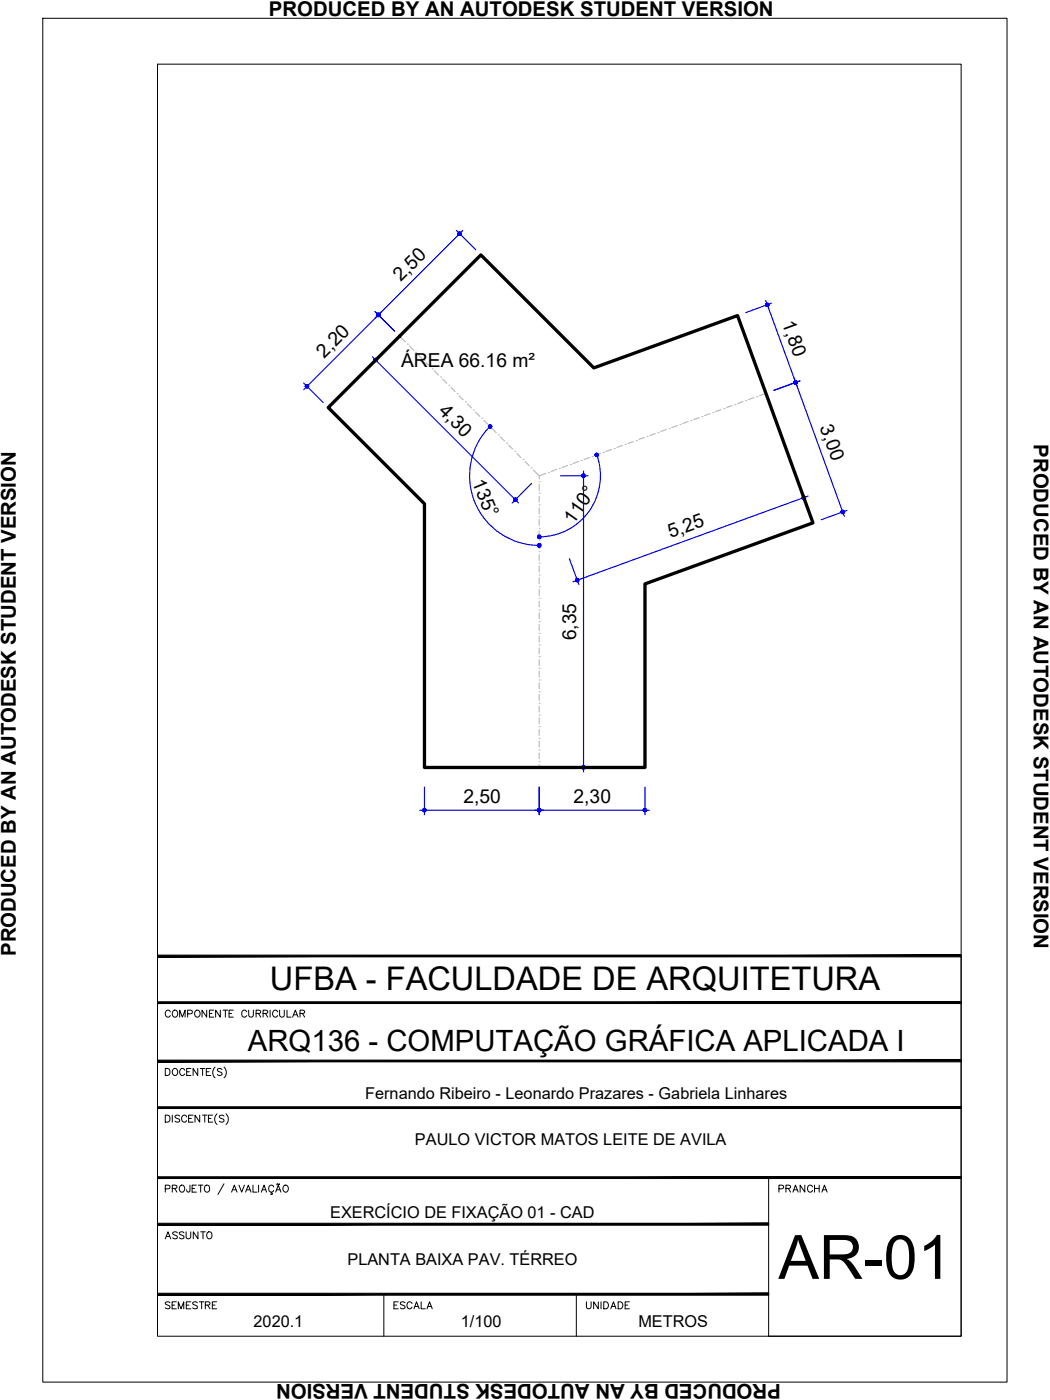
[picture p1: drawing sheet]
<svg xmlns="http://www.w3.org/2000/svg" width="229mm" height="305mm" viewBox="0 0 229 305" stroke-linecap="round" stroke-linejoin="round" font-family="sans-serif">
<!-- layer: ARQ_EIXO CINZA 04 -->
<g fill="none" stroke="#bababa" stroke-width=".25">
<path d="M87 73.2l1.3 1.3M88.7 74.9h.1M89.2 75.4l.9 .8M90.5 76.7h.1M91 77.2l.9 .9M92.3 78.5h.1M92.8 79l.9 .8M94.1 80.3h.1M94.6 80.7l.9 1M95.9 82.1h.1M96.4 82.6l.9 .8M97.7 83.9h.1"/>
<path d="M98.2 84.3l.9 1M99.5 85.7h.1M99.9 86.1l.9 .9M101.3 87.5h.1M101.8 87.9l.9 .9M103.1 89.3h.1M103.5 89.7l.9 .9M104.9 91.1h.1M105.4 91.5l.9 .9M106.7 92.9h.1M107.1 93.3l.9 .9M108.5 94.7h.1"/>
<path d="M108.9 95.1l1 .9M110.3 96.5h.1M110.7 96.9l.9 .9M112.1 98.3h.1M112.5 98.7l.9 .9M128.4 99.6l-1.2 .4M128.9 99.4h.1M130.7 98.7l-1.2 .5M131.3 98.5h.1M133.1 97.9l-1.2 .4M133.7 97.7h.1M135.5 97l-1.2 .4"/>
<path d="M136.1 96.8h.1M137.9 96.1l-1.2 .5M138.5 95.9h.1M140.3 95.3l-1.2 .4M140.9 95h.1M142.7 94.4l-1.2 .4M143.3 94.2h.1M145.1 93.5l-1.3 .4M145.7 93.3h.1M147.4 92.7l-1.1 .4M148 92.4h.1M149.8 91.8l-1.2 .4"/>
<path d="M150.4 91.6h.1M152.2 90.9l-1.2 .5M152.8 90.7h.1M154.6 90l-1.2 .5M155.2 89.8h.1M157 89.2l-1.2 .4M157.6 88.9h.1M159.4 88.3l-1.2 .4M160 88.1h.1M161.8 87.4l-1.2 .5M162.3 87.2h.1M164.2 86.6l-1.3 .4"/>
<path d="M164.8 86.4h.1M166.8 85.6l-1.4 .5M113.9 100h.1M114.3 100.5l.9 .9M115.7 101.9h.1M116.1 102.3l1.3 1.3M117.4 117.6h.1M117.4 115h.1M117.4 112.5h.1M117.4 109.9h.1M117.4 107.4h.1M117.4 104.9h.1"/>
<path d="M117.4 105.5v1.3M117.4 108v1.3M117.4 110.6v1.2M117.4 113.1v1.3M117.4 115.7v1.2M117.4 118.2v1.3M118.8 103.1l-1.4 .5v.6M119.4 102.9h.1M121.2 102.2l-1.2 .5M121.8 102h.1M123.6 101.3l-1.2 .5M124.2 101.1h.1"/>
<path d="M126 100.5l-1.2 .4M126.6 100.2h.1M117.4 137.9h.1M117.4 135.3h.1M117.4 132.8h.1M117.4 130.3h.1M117.4 127.7h.1M117.4 125.2h.1M117.4 122.6h.1M117.4 120.1h.1M117.4 120.7v1.3M117.4 123.3v1.2"/>
<path d="M117.4 125.8v1.3M117.4 128.4v1.2M117.4 130.9v1.3M117.4 133.4v1.3M117.4 136v1.2M117.4 138.5v1.3M117.4 158.2h.1M117.4 155.7h.1M117.4 153.1h.1M117.4 150.6h.1M117.4 148h.1M117.4 145.5h.1"/>
<path d="M117.4 143h.1M117.4 140.4h.1M117.4 141.1v1.2M117.4 143.6v1.3M117.4 146.1v1.3M117.4 148.7v1.2M117.4 151.2v1.3M117.4 153.8v1.2M117.4 156.3v1.3M117.4 158.8v1.3M117.4 165.8h.1M117.4 163.3h.1"/>
<path d="M117.4 160.7h.1M117.4 161.4v1.2M117.4 163.9v1.3M117.4 166.5v.6"/>
</g>
<!-- layer: COTA AZUL -->
<g fill="none" stroke="#00f" stroke-width=".25">
<path d="M99.4 50.2l4.2 4.2M100.8 50.2l-34.7 34.6M81.1 77.7l31.8 31.8M81.7 67.9l4.2 4.2M85.3 74.8l-4.2 4.3M166.7 65.4l6.9 18.8M168 66l-5.7 2.1M66.1 83.4l4.3 4.2M106.7 92.8a15.2 15.2 0 0 0-3.3 16.6 15.2 15.2 0 0 0 14 9.3M129.9 99a13.3 13.3 0 0 1-12.5 17.9M172.9 82.3l10.9 30.1M174.2 82.9l-5.7 2.1"/>
<path d="M115.7 105.2l-4.2 4.3M122 103.6h6M127 102.6v65.5M173.3 103.6l2 5.7M175.9 108l-51.1 18.7M184.4 111.1l-5.6 2.1M124 121.6l2 5.7M91.4 176.4h50M92.4 171.4v6M117.4 171.4v6M122 167.1h6M140.4 171.4v6"/>
</g>
<!-- layer: 0 -->
<g fill="#00f" stroke="#00f" stroke-width=".22">
<path d="M81.5 78.1l-.1 .2 .4 .1zM81.4 78.3l.4 .1-.4 .1zM81.4 78.5l.1 .2 .3-.3z"/>
<path d="M81.8 78.4l-.3 .3h.2zM81.8 78.4l.1 .3h-.2zM81.8 78.4l.1 .3h.1z"/>
<path d="M81.8 78.4l.2 .3 .2-.2zM81.8 78.4l.4-.1v.2zM82 78.1l-.2 .3 .4-.1z"/>
<path d="M81.9 78l-.1 .4 .2-.3zM81.7 78h.2l-.1 .4zM81.5 78.1l.3 .3-.1-.4z"/>
<path d="M112.2 108.8l.3 .3 .1-.2zM112.2 108.8l.4-.1v.2zM112.2 108.8l.4-.1-.1-.2z"/>
<path d="M112.3 108.4l-.1 .4 .3-.3zM112.1 108.4h.2l-.1 .4zM111.9 108.5l.3 .3-.1-.4z"/>
<path d="M111.9 108.5l-.1 .2 .4 .1zM111.8 108.7l.4 .1-.4 .1zM111.8 108.9l.1 .2 .3-.3z"/>
<path d="M111.9 109.1h.2l.1-.3zM112.2 108.8l.1 .3h-.2zM112.2 108.8l.1 .3h.2z"/>
<path d="M126.8 103.3l.2 .3v-.4zM126.8 103.3l.2 .3-.3-.2zM126.7 103.4v.2h.3z"/>
<path d="M126.7 103.6v.2l.3-.2zM126.7 103.8l.3-.2-.2 .3zM127 103.6l-.2 .3 .2 .1z"/>
<path d="M127 103.6v.4l.2-.1zM127 103.6l.3 .2-.1 .1zM127 103.6l.3 .2 .1-.2z"/>
<path d="M127 103.6h.4l-.1-.2zM127.2 103.3l.1 .1-.3 .2zM127 103.2v.4l.2-.3z"/>
<path d="M127 167.1v.4l.2-.1zM127 167.1l.3 .2-.1 .1zM127 167.1l.3 .2 .1-.2z"/>
<path d="M127 167.1h.4l-.1-.2zM127.2 166.8l.1 .1-.3 .2zM127 166.7v.4l.2-.3z"/>
<path d="M126.8 166.8l.2 .3v-.4zM126.7 166.9l.1-.1 .2 .3zM126.7 166.9v.2h.3z"/>
<path d="M126.7 167.1v.2l.3-.2zM126.7 167.3l.3-.2-.2 .3zM127 167.1l-.2 .3 .2 .1z"/>
<path d="M125.3 126.4l.1 .2 .3-.3zM125.4 126.6l.3-.3-.1 .4zM125.7 126.3l-.1 .4h.2z"/>
<path d="M125.7 126.3l.1 .4 .2-.2zM125.7 126.3l.3 .1v.1zM125.7 126.3l.3 .1v-.2z"/>
<path d="M125.9 126l-.2 .3 .3-.1zM125.7 125.9l.2 .1-.2 .3zM125.6 125.9l.1 .4v-.4z"/>
<path d="M125.4 126.1l.3 .2-.1-.4zM125.4 126.1l.3 .2-.4-.1zM125.3 126.2v.2l.4-.1z"/>
<path d="M175.3 108.1l-.3 .2 .3-.1zM175.1 108l.2 .1-.3 .2zM174.9 108l.1 .3 .1-.3z"/>
<path d="M174.7 108.1l.3 .2-.1-.3zM174.7 108.1l.3 .2h-.4zM174.6 108.3l.1 .2 .3-.2z"/>
<path d="M174.7 108.5l.1 .1 .2-.3zM175 108.3v.4l-.2-.1zM175 108.3v.4h.1z"/>
<path d="M175 108.3l.1 .4 .2-.1zM175 108.3l.4 .1-.1 .2zM175 108.3l.4 .1-.1-.2z"/>
<path d="M166.8 66.1l.2 .3-.1-.4zM166.8 66.1l.2 .3-.3-.1zM166.7 66.3v.2l.3-.1z"/>
<path d="M166.7 66.5l.1 .1 .2-.2zM166.8 66.6l.2-.2v.3zM167 66.4v.3h.2z"/>
<path d="M167 66.4l.2 .3 .1-.1zM167 66.4h.4l-.1 .2zM167 66.4h.4v-.1z"/>
<path d="M167.3 66.1l-.3 .3 .4-.1zM167.1 66l.2 .1-.3 .3zM166.9 66l.1 .4 .1-.4z"/>
<path d="M173.2 83.3l.2 .3 .1-.1zM173.2 83.3l.4 .1-.1 .1zM173.2 83.3l.4 .1v-.3z"/>
<path d="M173.4 83l-.2 .3 .4-.2zM173.3 82.9l.1 .1-.2 .3zM173.1 82.9l.1 .4 .1-.4z"/>
<path d="M172.9 83l.3 .3-.1-.4zM172.9 83l.3 .3-.4-.1zM172.8 83.2v.2l.4-.1z"/>
<path d="M172.8 83.4l.2 .2 .2-.3zM173.2 83.3l-.1 .4-.1-.1zM173.2 83.3l-.1 .4 .3-.1z"/>
<path d="M172.9 83l.3 .3-.1-.4zM172.9 83l.3 .3-.4-.1zM172.8 83.2v.2l.4-.1z"/>
<path d="M172.8 83.4l.2 .2 .2-.3zM173.2 83.3l-.1 .4-.1-.1zM173.2 83.3l-.1 .4 .3-.1z"/>
<path d="M173.2 83.3l.2 .3 .1-.1zM173.2 83.3l.4 .1-.1 .1zM173.2 83.3l.4 .1v-.3z"/>
<path d="M173.4 83l-.2 .3 .4-.2zM173.3 82.9l.1 .1-.2 .3zM173.1 82.9l.1 .4 .1-.4z"/>
<path d="M183.5 111.5l.1 .3 .2-.1zM183.5 111.5h.4l-.1 .2zM183.5 111.5h.4l-.1-.2z"/>
<path d="M183.7 111.2l-.2 .3 .3-.2zM183.6 111.1l.1 .1-.2 .3zM183.3 111.1l.2 .4 .1-.4z"/>
<path d="M183.2 111.2l.3 .3-.2-.4zM183.2 111.2l.3 .3-.4-.1zM183.1 111.4v.2l.4-.1z"/>
<path d="M183.1 111.6l.1 .2 .3-.3zM183.5 111.5l-.1 .3h-.2zM183.5 111.5l-.1 .3h.2z"/>
<path d="M82.5 68.2l-.1 .3 .2-.2zM82.3 68.2h.2l-.1 .3zM82.1 68.3l.3 .2-.1-.3z"/>
<path d="M82.1 68.3l-.1 .2h.4zM82 68.5h.4l-.4 .2zM82 68.7l.1 .1 .3-.3z"/>
<path d="M82.4 68.5l-.3 .3 .2 .1zM82.4 68.5l.1 .4h-.2zM82.4 68.5l.1 .4 .1-.1z"/>
<path d="M82.4 68.5l.2 .3 .1-.1zM82.4 68.5h.3v.2zM82.6 68.3l-.2 .2h.3z"/>
<path d="M66.8 84.1l-.3 .3 .2 .1zM66.8 84.1l.1 .4h-.2zM66.8 84.1l.1 .4 .2-.1z"/>
<path d="M66.8 84.1l.3 .3 .1-.2zM66.8 84.1l.4-.1v.2zM66.8 84.1l.4-.1-.1-.1z"/>
<path d="M66.9 83.7l-.1 .4 .3-.2zM66.7 83.7h.2l-.1 .4zM66.5 83.9l.3 .2-.1-.4z"/>
<path d="M66.5 83.9v.1l.3 .1zM66.5 84l.3 .1-.3 .1zM66.5 84.2v.2l.3-.3z"/>
<path d="M82.4 68.5l-.3 .3 .2 .1zM82.4 68.5l.1 .4h-.2zM82.4 68.5l.1 .4 .1-.1z"/>
<path d="M82.4 68.5l.2 .3 .1-.1zM82.4 68.5h.3v.2zM82.6 68.3l-.2 .2h.3z"/>
<path d="M82.5 68.2l-.1 .3 .2-.2zM82.3 68.2h.2l-.1 .3zM82.1 68.3l.3 .2-.1-.3z"/>
<path d="M82.1 68.3l-.1 .2h.4zM82 68.5h.4l-.4 .2zM82 68.7l.1 .1 .3-.3z"/>
<path d="M100.2 50.5l-.2 .4 .3-.3zM99.9 50.5h.3l-.2 .4zM99.8 50.6l.2 .3-.1-.4z"/>
<path d="M99.8 50.6l-.1 .2 .3 .1zM99.7 50.8l.3 .1-.3 .1zM99.7 51l.1 .1 .2-.2z"/>
<path d="M100 50.9l-.2 .2 .1 .1zM100 50.9l.2 .3h-.3zM100 50.9l.2 .3 .1-.1z"/>
<path d="M100 50.9l.3 .2 .1-.1zM100 50.9l.4-.1v.2zM100 50.9l.4-.1-.1-.2z"/>
<path d="M117.4 176.4h.4l-.1-.2zM117.6 176.1l.1 .1-.3 .2zM117.4 176v.4l.2-.3z"/>
<path d="M117.2 176.1l.2 .3v-.4zM117.2 176.1l.2 .3-.3-.2zM117.1 176.2v.2h.3z"/>
<path d="M117.1 176.4v.2l.3-.2zM117.1 176.6l.3-.2-.2 .3zM117.4 176.4l-.2 .3h.2z"/>
<path d="M117.4 176.4v.3h.2zM117.4 176.4l.3 .2-.1 .1zM117.4 176.4l.3 .2 .1-.2z"/>
<path d="M92 176.4l.1 .2 .3-.2zM92.1 176.6l.3-.2-.2 .3zM92.4 176.4l-.2 .3h.2z"/>
<path d="M92.4 176.4v.3h.2zM92.4 176.4l.3 .2-.1 .1zM92.4 176.4l.3 .2 .1-.2z"/>
<path d="M92.4 176.4h.4l-.1-.2zM92.6 176.1l.1 .1-.3 .2zM92.4 176v.4l.2-.3z"/>
<path d="M92.2 176.1l.2 .3v-.4zM92.2 176.1l.2 .3-.3-.2zM92.1 176.2l-.1 .2h.4z"/>
<path d="M140.4 176.4h.4l-.1-.2zM140.6 176.1l.1 .1-.3 .2zM140.4 176v.4l.2-.3z"/>
<path d="M140.2 176.1l.2 .3v-.4zM140.2 176.1l.2 .3-.3-.2zM140.1 176.2l-.1 .2h.4z"/>
<path d="M140 176.4l.1 .2 .3-.2zM140.1 176.6l.3-.2-.2 .3zM140.4 176.4l-.2 .3h.2z"/>
<path d="M140.4 176.4v.3h.2zM140.4 176.4l.3 .2-.1 .1zM140.4 176.4l.3 .2 .1-.2z"/>
<path d="M117.1 176.4v.2l.3-.2zM117.1 176.6l.3-.2-.2 .3zM117.4 176.4l-.2 .3h.2z"/>
<path d="M117.4 176.4v.3h.2zM117.4 176.4l.3 .2-.1 .1zM117.4 176.4l.3 .2 .1-.2z"/>
<path d="M117.4 176.4h.4l-.1-.2zM117.6 176.1l.1 .1-.3 .2zM117.4 176v.4l.2-.3z"/>
<path d="M117.2 176.1l.2 .3v-.4zM117.2 176.1l.2 .3-.3-.2zM117.1 176.2v.2h.3z"/>
<path d="M106.8 92.5l-.1 .4 .2-.3zM106.6 92.5h.2l-.1 .4zM106.4 92.6l.3 .3-.1-.4z"/>
<path d="M106.4 92.6l-.1 .2 .4 .1zM106.3 92.8l.4 .1-.4 .1zM106.3 93l.1 .1 .3-.2z"/>
<path d="M106.4 93.1l.2 .1 .1-.3zM106.7 92.9l.1 .3h-.2zM106.7 92.9l.1 .3 .1-.1z"/>
<path d="M106.7 92.9l.2 .2 .2-.1zM106.7 92.9l.4-.1v.2zM106.9 92.6l-.2 .3 .4-.1z"/>
<path d="M117.4 118.7h.4l-.1-.2zM117.6 118.4l.1 .1-.3 .2zM117.4 118.4v.3l.2-.3z"/>
<path d="M117.2 118.4l.2 .3v-.3zM117.2 118.4l.2 .3-.3-.2zM117.1 118.5v.2h.3z"/>
<path d="M117.1 118.7v.2l.3-.2zM117.1 118.9l.3-.2-.2 .4zM117.4 118.7l-.2 .4h.2z"/>
<path d="M117.4 118.7v.4h.2zM117.4 118.7l.3 .2-.1 .2zM117.4 118.7l.3 .2 .1-.2z"/>
<path d="M117.1 116.9v.2l.3-.2zM117.1 117.1l.3-.2-.2 .3zM117.4 116.9l-.2 .3 .2 .1z"/>
<path d="M117.4 116.9v.4l.2-.1zM117.4 116.9l.3 .2-.1 .1zM117.4 116.9l.3 .2 .1-.2z"/>
<path d="M117.4 116.9h.4l-.1-.2zM117.6 116.5l.1 .2-.3 .2zM117.4 116.5v.4l.2-.4z"/>
<path d="M117.2 116.5l.2 .4v-.4zM117.2 116.5l.2 .4-.3-.2zM117.1 116.7v.2h.3z"/>
<path d="M129.6 98.8l.3 .2-.1-.3zM129.6 98.8l.3 .2h-.4zM129.5 99v.1l.4-.1z"/>
<path d="M129.5 99.1l.2 .2 .2-.3zM129.9 99l-.1 .4-.1-.1zM129.9 99l-.1 .4h.2z"/>
<path d="M129.9 99l.1 .4 .2-.1zM129.9 99l.4 .1-.1 .2zM129.9 99l.4 .1v-.2z"/>
<path d="M130.1 98.8l-.2 .2 .4-.1zM130 98.7l.1 .1-.2 .2zM129.8 98.7l.1 .3 .1-.3z"/>
</g>
<path d="M87 73.2l17.7-17.7 24.6 24.6 31.3-11.4 16.4 45.1-36.6 13.3v40h-48v-57.4l-20.9-21z" fill="none" stroke="#000" stroke-width=".72"/>
<!-- layer: MRG_EXTERNA -->
<path d="M9.3 4h209.9v296.9h-209.9z" fill="none" stroke="#000" stroke-width=".22"/>
<!-- layer: MRG_INTERNA -->
<path d="M34.3 14h175v276.9h-175z" fill="none" stroke="#000" stroke-width=".22"/>
<!-- layer: SIMB_01 -->
<g fill="#000" stroke="#000" stroke-width=".22">
<path d="M34.3 218.1v.4l175-.4zM34.3 218.5l175-.4v.4z"/>
<path d="M34.3 207.9v.4l175-.4zM34.3 208.3l175-.4v.4z"/>
<path d="M34.3 230.8v.4l175-.4zM34.3 231.2l175-.4v.4z"/>
<path d="M34.3 256.2v.4l175-.4zM34.3 256.6l175-.4v.4z"/>
<path d="M34.3 241v.3l175-.3zM34.3 241.3l175-.3v.3z"/>
<path d="M34.3 266.3v.4l133-.4zM34.3 266.7l133-.4v.4z"/>
<path d="M34.3 282h133v-.4zM34.3 281.6h133l-133 .4z"/>
</g>
<g fill="none" stroke="#000" stroke-width=".22">
<path d="M45 219.9v1.5l-1-1.5v1.5M46.5 219.9h-.9v1.5h.9M48 219.9v1.5l-1.1-1.5v1.5M48.6 219.9h1M49.1 219.9v1.5M50.8 219.9h-.9v1.5h.9M54.1 219.9v1.1l.5 .4h.3l.3-.4v-1.1M58.8 219.9v1.5M60.9 219.9v1.1l.4 .4 .5-.2 .1-1.3M62.5 219.9v1.5h.9M209.3 208.1v82.8h-42v-34.5M36 232.6h.5a.82 .82 0 0 1 .5 .8 .82 .82 0 0 1-.5 .7h-.5z"/>
<path d="M37.1 220.3a.56 .56 0 0 0-.7-.4 .56 .56 0 0 0-.4 .6 .63 .63 0 0 0 .2 .8 .63 .63 0 0 0 .9-.2M37.7 220.1a.72 .72 0 0 1 1 .2 .72 .72 0 0 1-.3 1.1 .72 .72 0 0 1-.9-.4 .72 .72 0 0 1 .2-.9zM37.7 232.8a.72 .72 0 0 1 1 .2 .72 .72 0 0 1-.3 1.1 .72 .72 0 0 1-.9-.4 .72 .72 0 0 1 .2-.9zM39.1 221.4v-1.5l.6 1.5 .6-1.5v1.5M40.2 233a.56 .56 0 0 0-.6-.4 .56 .56 0 0 0-.5 .6 .63 .63 0 0 0 .3 .8 .63 .63 0 0 0 .8-.2M40.6 233.3h.6M40.9 220.7l.9-.1v-.5l-.3-.2h-.6v1.5M41.6 232.6h-1v1.5h1M42.7 220a.71 .71 0 0 1 .9 .7 .71 .71 0 0 1-.9 .7l-.3-.5v-.4zM43.1 232.6v1.5l-1.1-1.5v1.5M43.6 232.6h1M44.1 232.6v1.5"/>
<path d="M44.9 233.3h.6M45.6 220.6h.5M45.9 232.6h-1v1.5h1M46.8 232.3a1.57 1.57 0 0 0 0 2.4M48.3 232.8l-.3-.2-.7 .2 .2 .4 .5 .2 .3 .3v.2l-.3 .2-.7-.2M48.8 232.3a1.57 1.57 0 0 1 0 2.4M49.9 220.6h.5M53.7 220.3a.56 .56 0 0 0-.6-.4 .56 .56 0 0 0-.5 .6 .63 .63 0 0 0 .3 .8 .63 .63 0 0 0 .8-.2M55.8 220.6h.8l.2-.4-.4-.3h-.6v1.5M56.3 220.6l.5 .8M57.3 220.6h.8l.2-.4-.4-.3h-.6v1.5M57.8 220.6l.5 .8"/>
<path d="M60.5 220.3a.56 .56 0 0 0-.7-.4 .56 .56 0 0 0-.4 .6 .63 .63 0 0 0 .2 .8 .63 .63 0 0 0 .9-.2M63.7 221.4l.6-1.5 .6 1.5M63.9 220.9h.7M65.3 220.6h.9l.1-.4-.3-.3h-.7v1.5M65.8 220.6l.5 .8M36 242.8h.5a.82 .82 0 0 1 .5 .7 .82 .82 0 0 1-.5 .8h-.5zM36 258.8l.9-.1 .1-.6-1-.1v1.5M37.5 258.7l1-.1v-.5l-1-.1v1.5M37.5 242.8v1.5M38 258.7l.5 .8M39.1 243l-.3-.2-.7 .2 .2 .4 .7 .3 .1 .2v.2l-.3 .2-.7-.2M39.2 258.2a.72 .72 0 0 1 1 .2 .72 .72 0 0 1-.3 1.1 .72 .72 0 0 1-.9-.4 .72 .72 0 0 1 .2-.9z"/>
<path d="M40.6 243.2a.56 .56 0 0 0-.6-.4 .56 .56 0 0 0-.5 .6 .63 .63 0 0 0 .3 .8 .63 .63 0 0 0 .8-.2M41.1 243.5h.6M41.4 258l-.1 1.4-.4 .1-.2-.1-.1-.4M41.8 258.7h.6M42 242.8h-.9v1.5h.9M42.8 258h-1v1.5h1M43.2 258h1M43.5 242.8v1.5l-1-1.5v1.5M43.7 258v1.5M44.1 242.8h1M44.6 242.8v1.5M44.6 258.2a.63 .63 0 0 1 .8-.1 .63 .63 0 0 1 .2 .9 .57 .57 0 0 1-.5 .6 .57 .57 0 0 1-.6-.6z"/>
<path d="M45.4 243.5h.5M46.3 242.8h-.9v1.5h.9M47.2 242.5a1.57 1.57 0 0 0 0 2.3M48.8 243l-.4-.2-.6 .2 .1 .4 .7 .3 .2 .2v.2l-.4 .2-.6-.2M48.8 257.7l-1.3 2.4M49.2 242.5a1.57 1.57 0 0 1 0 2.3M50.4 259.5l.6-1.5 .6 1.5M50.7 259h.7M52 258l.6 1.5 .6-1.5M53.5 259.5l.6-1.5 .6 1.5M53.7 259h.7M55.1 258v1.5h.9"/>
<path d="M56.3 258v1.5M56.9 259.5l.6-1.5 .5 1.5M57.1 259h.7M59.1 259.5v.3l.2 .2h-.4M59.6 258.4a.6 .6 0 0 0-.9-.3 .6 .6 0 0 0-.2 .9 .54 .54 0 0 0 .4 .5 .54 .54 0 0 0 .7-.3M60 259.5l.6-1.5 .6 1.5M60.2 259h.8M60.3 257.8l-.1 .1M60.3 257.8h.2M60.5 257.8l.1 .1M60.6 257.9h.2M60.9 257.7l-.1 .2"/>
<path d="M61.8 258.2a.72 .72 0 0 1 1 .2 .72 .72 0 0 1-.3 1.1 .72 .72 0 0 1-.9-.4 .72 .72 0 0 1 .2-.9zM83.6 281.8v9.1M125.5 281.8v9.1"/>
</g>
<text font-size="13.3" x="169.5" y="278.4">AR-01</text>
<text font-size="7.1" x="58.8" y="215.6">UFBA - FACULDADE DE ARQUITETURA</text>
<text font-size="6.4" x="54" y="228.9">ARQ136 - COMPUTAÇÃO GRÁFICA APLICADA I</text>
<g font-size="4.4">
<text x="58.5" y="3.6">PRODUCED BY AN AUTODESK STUDENT VERSION</text>
<text x="225.1" y="96.7" transform="rotate(90 225.1 96.7)">PRODUCED BY AN AUTODESK STUDENT VERSION</text>
<text x="3.5" y="208.2" transform="rotate(-90 3.5 208.2)">PRODUCED BY AN AUTODESK STUDENT VERSION</text>
<text x="168.3" y="260.7">PRANCHA</text>
<text x="34.9" y="270.9">ASSUNTO</text>
<text x="34.9" y="286.1">SEMESTRE</text>
<text x="84.7" y="286.1">ESCALA</text>
<text x="126.3" y="286.1">UNIDADE</text>
<text x="170" y="301.3" transform="rotate(-180 170 301.3)">PRODUCED BY AN AUTODESK STUDENT VERSION</text>
</g>
<g font-size="4.2">
<text x="87.2" y="61.4" transform="rotate(-45 87.2 61.4)">2,50</text>
<text x="170.2" y="70.3" transform="rotate(70 170.2 70.3)">1,80</text>
<text x="70.6" y="78.1" transform="rotate(-45 70.6 78.1)">2,20</text>
<text x="87.3" y="79.8">ÁREA 66.16 m²</text>
<text x="95.3" y="89.6" transform="rotate(45 95.3 89.6)">4,30</text>
<text x="178.4" y="93" transform="rotate(70 178.4 93)">3,00</text>
<text x="102.7" y="104.9" transform="rotate(67 102.7 104.9)">135°</text>
<text x="124.9" y="114.2" transform="rotate(-55 124.9 114.2)">110°</text>
<text x="146" y="117.2" transform="rotate(-20 146 117.2)">5,25</text>
<text x="125.4" y="139.4" transform="rotate(-90 125.4 139.4)">6,35</text>
<text x="100.9" y="174.8">2,50</text>
<text x="124.9" y="174.8">2,30</text>
</g>
<g font-size="3.5">
<text x="79.5" y="239.3">Fernando Ribeiro - Leonardo Prazares - Gabriela Linhares</text>
<text x="90.3" y="249.3">PAULO VICTOR MATOS LEITE DE AVILA</text>
<text x="71.9" y="265.2">EXERCÍCIO DE FIXAÇÃO 01 - CAD</text>
<text x="75.6" y="275.4">PLANTA BAIXA PAV. TÉRREO</text>
<text x="55.2" y="289">2020.1</text>
<text x="100.3" y="289">1/100</text>
<text x="139" y="289">METROS</text>
</g>
</svg>
